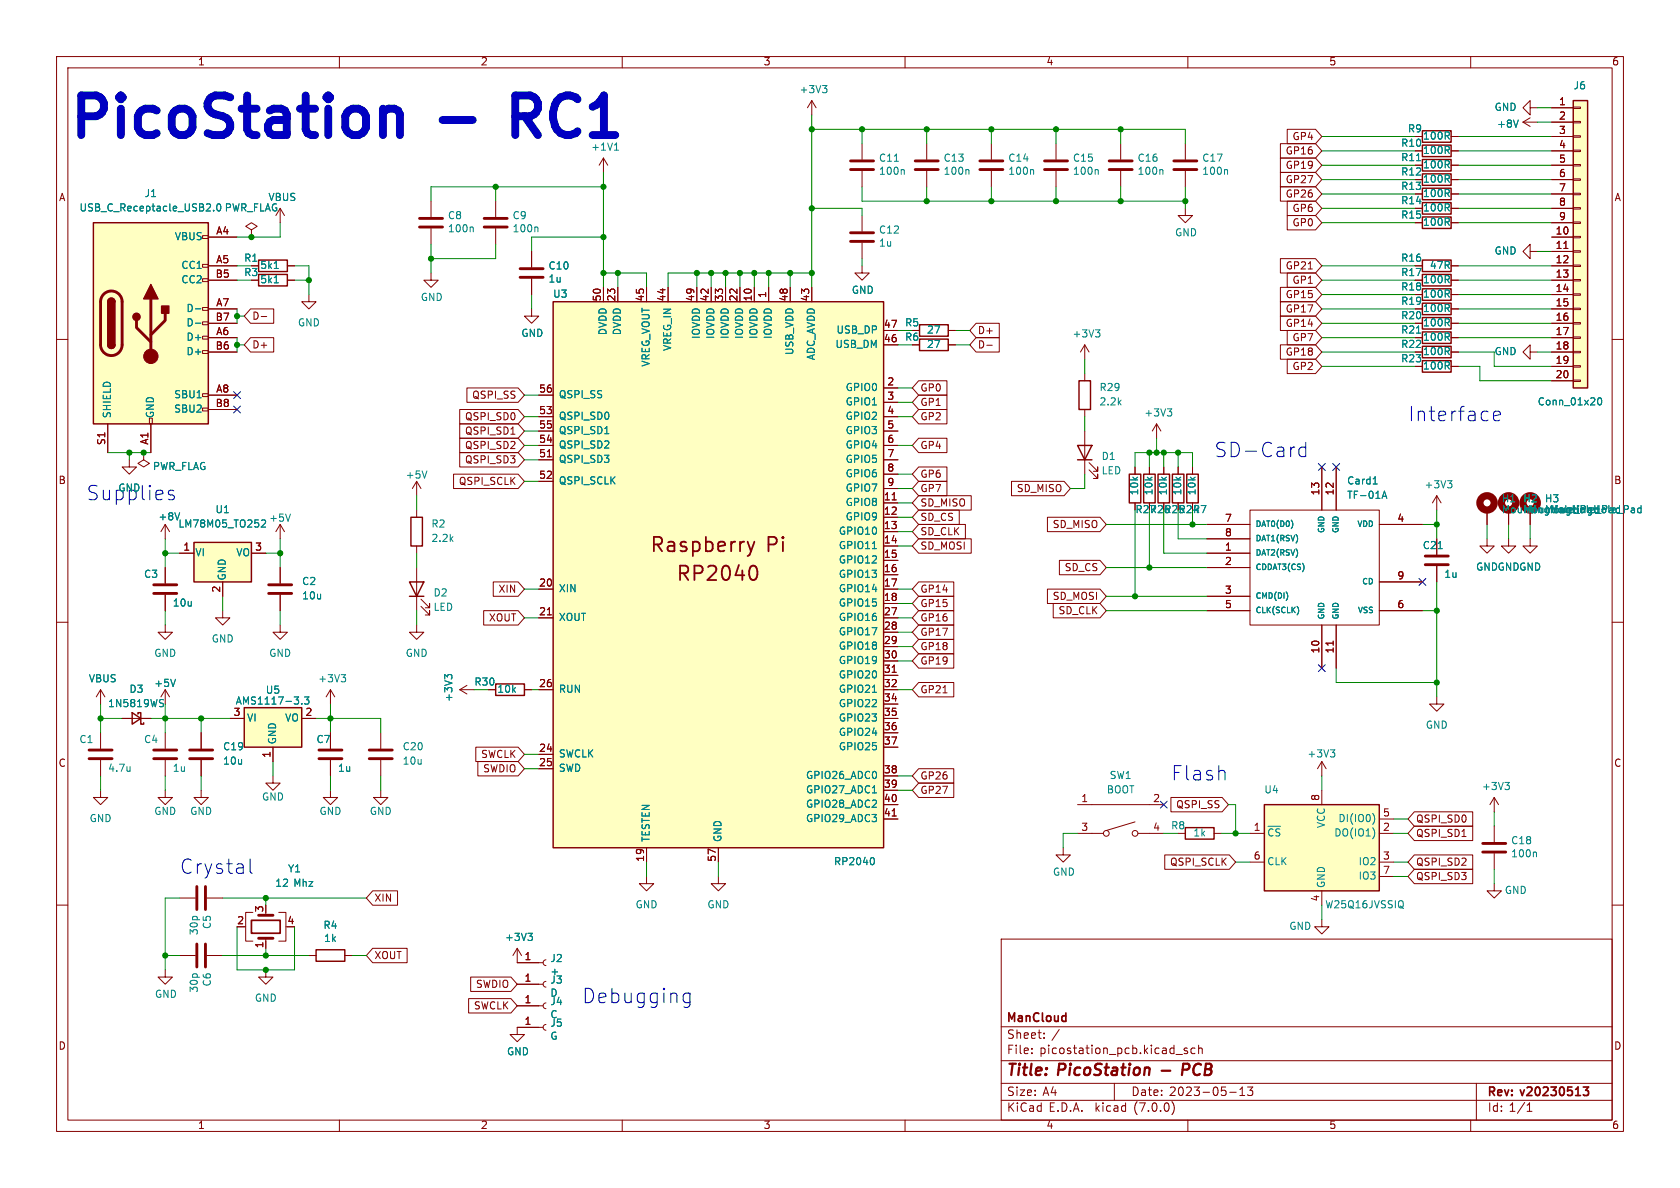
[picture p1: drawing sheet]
<svg xmlns="http://www.w3.org/2000/svg" width="297mm" height="210mm" viewBox="0 0 297 210" stroke-linecap="round" stroke-linejoin="round" font-family="sans-serif">
<path d="M0 0h297v210h-297z" fill="#fff" stroke="#fff" stroke-width=".18"/>
<g fill="none" stroke="#840000" stroke-width=".18">
<path d="M10 10h277v190h-277zM12 12h273v186h-273zM60 10v2M110 10v2M143.5 17.8v2.5M143.5 17.8l-.8 1.3M143.5 17.8l.8 1.3M160 10v2M210 10v2M260 10v2M270.5 19.1v-1.3l-1.3 1.3 1.3 1.2v-1.2h1.3M274.3 19.1h3.8"/>
<path d="M278.1 18.9h1.3v.3h-1.3zM50.3 38.1l-.8-1.3v2.6M76.2 35.6v2.8M87.6 35.6v2.8M106.7 27.9l-.8 1.3M106.7 27.9v2.6M106.7 27.9l.7 1.3M152.4 25.4v2.8M152.4 30.2v2.8M152.4 38.1v2.8M163.8 25.4v2.8M163.8 30.2v2.8"/>
<path d="M175.3 25.4v2.8M175.3 30.2v2.8M186.7 25.4v2.8M186.7 30.2v2.8M198.1 25.4v2.8M198.1 30.2v2.8M209.5 36.8v1.3h1.3l-1.3 1.3-1.2-1.3h1.2M209.5 25.4v2.8M209.5 30.2v2.8M226.4 25.4h6.2l1.1 1.3-1.1 1.2h-6.2zM226.4 33h6.2l1.1 1.3-1.1 1.3h-6.2zM226.4 27.9h6.2l1.1 1.3-1.1 1.3h-6.2z"/>
<path d="M226.4 30.5h6.2l1.1 1.3-1.1 1.2h-6.2zM227.6 35.6h5l1.1 1.2-1.1 1.3h-5zM227.6 22.9h5l1.1 1.2-1.1 1.3h-5zM227.6 38.1h5l1.1 1.3-1.1 1.2h-5zM250.2 39.4h1.3M250.2 26.7h1.3M250.2 29.2h1.3M250.2 31.8h1.3M250.2 34.3h1.3M250.2 36.8h1.3M256.5 39.4h1.3M256.5 24.1h1.3"/>
<path d="M256.5 26.7h1.3M256.5 29.2h1.3M256.5 31.8h1.3M256.5 34.3h1.3M256.5 36.8h1.3M269.2 21.6h2.6M269.2 21.6l1.3 .8M270.5 20.8l-1.3 .8M274.3 39.4h3.8M274.3 21.6h3.8M274.3 24.1h3.8M274.3 26.7h3.8"/>
<path d="M274.3 29.2h3.8M274.3 31.8h3.8M274.3 34.3h3.8M274.3 36.8h3.8M278.1 39.2h1.3v.3h-1.3zM278.1 36.7h1.3v.3h-1.3zM278.1 34.2h1.3v.2h-1.3zM278.1 31.6h1.3v.3h-1.3zM278.1 29.1h1.3v.2h-1.3zM278.1 26.5h1.3v.3h-1.3zM278.1 24h1.3v.3h-1.3zM278.1 21.5h1.3v.2h-1.3z"/>
<path d="M10 60h2M35.8 59.4h1v.5h-1zM35.8 56.9h1v.5h-1zM35.8 54.4h1v.5h-1zM35.8 49.3h1v.5h-1zM35.8 46.7h1v.5h-1zM35.8 41.7h1v.5h-1zM36.8 49.5h5.1M36.8 59.7h5.1M36.8 54.6h5.1M36.8 41.9h5.1M36.8 47h5.1"/>
<path d="M36.8 57.2h5.1M44.3 59.7h4.1v2.5h-4.1l-1.1-1.2zM44.3 54.6h4.1v2.6h-4.1l-1.1-1.3zM44.4 40.6l1.1-.6-1.1-.6-1 .6 1 .6v1.3M44.4 41.9h.1M44.4 47h1.3M46.2 56h.9M50.8 49.5h1.3M50.8 47h1.3M54.6 52.1v1.2h1.3l-1.3 1.3-1.3-1.3h1.3M76.2 48.3v1.2h1.3l-1.3 1.3-1.3-1.3h1.3M76.2 40.4v2.8"/>
<path d="M87.6 40.4v2.8M94 54.6v1.3h1.2l-1.2 1.3-1.3-1.3h1.3M94 44.5v2.7M94 49.3v2.8M106.7 50.8v2.5M109.2 50.8v2.5M114.3 50.8v2.5M118.1 50.8v2.5M123.2 50.8v2.5M125.7 50.8v2.5M128.3 50.8v2.5M130.8 50.8v2.5"/>
<path d="M133.3 50.8v2.5M135.9 50.8v2.5M139.7 50.8v2.5M143.5 50.8v2.5M152.4 47v1.3h1.3l-1.3 1.2-1.3-1.2h1.3M152.4 42.9v2.8M156.2 58.4h2.5M167.6 58.4h1.3M172.6 59.7h4.1v2.5h-4.1l-1.2-1.2zM172.6 57.1h4.1v2.6h-4.1l-1.2-1.3zM226.4 55.9h6.2l1.1 1.3-1.1 1.2h-6.2zM226.4 45.7h6.2l1.1 1.3-1.1 1.3h-6.2z"/>
<path d="M226.4 53.3h6.2l1.1 1.3-1.1 1.3h-6.2zM226.4 50.8h6.2l1.1 1.3-1.1 1.2h-6.2zM227.6 58.4h5l1.1 1.3-1.1 1.3h-5zM227.6 48.3h5l1.1 1.2-1.1 1.3h-5zM231.3 47.5h.7M250.2 49.5h1.3M250.2 59.7h1.3M250.2 52.1h1.3M250.2 54.6h1.3M250.2 47h1.3M250.2 57.2h1.3M256.5 49.5h1.3"/>
<path d="M256.5 59.7h1.3M256.5 52.1h1.3M256.5 54.6h1.3M256.5 47h1.3M256.5 57.2h1.3M270.5 44.5v-1.3l-1.3 1.3 1.3 1.2v-1.2h1.3M274.3 49.5h3.8M274.3 59.7h3.8M274.3 52.1h3.8M274.3 54.6h3.8M274.3 41.9h3.8M274.3 44.5h3.8"/>
<path d="M274.3 47h3.8M274.3 57.2h3.8M276.5 43.9h.7M278.1 59.6h1.3v.2h-1.3zM278.1 57h1.3v.3h-1.3zM278.1 54.5h1.3v.2h-1.3zM278.1 51.9h1.3v.3h-1.3zM278.1 49.4h1.3v.3h-1.3zM278.1 46.9h1.3v.2h-1.3zM278.1 44.3h1.3v.3h-1.3zM278.1 41.8h1.3v.2h-1.3zM285 60h2"/>
<path d="M19 74.9v5.1M26.4 73.9h.5v1h-.5zM26.7 74.9v5.1M35.8 72.1h1v.5h-1zM35.8 69.6h1v.5h-1zM35.8 62h1v.5h-1zM36.8 62.2h5.1M36.8 69.9h5.1M36.8 72.4h5.1M81.3 74.9h10.3l1.1 1.3-1.1 1.3h-10.3zM81.3 72.4h10.3l1.1 1.3-1.1 1.2h-10.3zM81.3 77.5h10.3l1.1 1.2-1.1 1.3h-10.3z"/>
<path d="M82.5 68.6h9.1l1.1 1.3-1.1 1.2h-9.1zM90.3 76.8h.7M95.2 73.7h2.6M95.2 76.2h2.6M95.2 78.7h2.6M95.2 69.9h2.6M156.2 68.6h2.5M156.2 71.1h2.5M156.2 73.7h2.5M156.2 61h2.5M156.2 76.2h2.5M156.2 78.7h2.5"/>
<path d="M162.4 67.3h5v2.6h-5l-1.1-1.3zM162.4 77.5h5v2.5h-5l-1.1-1.3zM162.4 72.4h5v2.5h-5l-1.1-1.2zM162.4 69.8h5v2.6h-5l-1.1-1.3zM167.6 61h1.3M174.5 61h.9M191.8 61v2.5M191.8 66v1.3M191.8 72.4v1.3M191.8 76.2v7.6M191.8 61l-.8 1.2M191.8 61l.7 1.2"/>
<path d="M204.5 74.9l-.8 1.3M204.5 74.9v2.6M204.5 74.9l.7 1.3M226.4 61h6.2l1.1 1.2-1.1 1.3h-6.2zM227.6 63.5h5l1.1 1.3-1.1 1.2h-5zM250.2 62.2h1.3M250.2 64.8h1.3M256.5 62.2h1.3M256.5 64.8h1.3M270.5 62.2v-1.2l-1.3 1.2 1.3 1.3v-1.3h1.3M274.3 62.2h3.8M274.3 64.8h3.8"/>
<path d="M274.3 67.3h3.8M278.1 67.2h1.3v.2h-1.3zM278.1 64.6h1.3v.3h-1.3zM278.1 62.1h1.3v.3h-1.3zM22.9 81.3v1.3h1.2l-1.2 1.2-1.3-1.2h1.3M25.4 80v1.3l1 .6-1 .7-1-.7 1-.6M25.4 80h.1M29.2 92.7v2.6M29.2 92.7l-.8 1.3M29.2 92.7l.8 1.3M31.7 97.8h2.6M44.4 97.8h2.6"/>
<path d="M49.5 92.7v2.6M49.5 92.7l-.7 1.3M49.5 92.7l.8 1.3M73.7 85.1v2.5M73.7 90.2v1.2M73.7 96.5v1.3M73.7 85.1l-.8 1.3M73.7 85.1l.7 1.3M80.2 83.8h11.4l1.1 1.3-1.1 1.3h-11.4zM81.3 80h10.3l1.1 1.3-1.1 1.3h-10.3zM95.2 81.3h2.6M95.2 85.1h2.6"/>
<path d="M96.8 80.7h.7M156.2 88.9h2.5M156.2 91.4h2.5M156.2 94h2.5M156.2 96.5h2.5M156.2 99.1h2.5M156.2 81.3h2.5M156.2 83.8h2.5M156.2 86.4h2.5M157.7 88.4h.7M162.4 85.1h5v2.5h-5l-1.1-1.2zM162.4 87.6h9.3v2.6h-9.3l-1.1-1.3z"/>
<path d="M162.4 90.2h7.2v2.5h-7.2l-1.1-1.3zM162.4 92.7h8.3v2.6h-8.3l-1.1-1.3zM162.4 82.5h5v2.6h-5l-1.1-1.3zM162.4 95.2h9.3v2.6h-9.3l-1.1-1.3zM178.8 85.1h9.3l1.1 1.3-1.1 1.2h-9.3zM185.2 91.4h9.3l1.1 1.3-1.1 1.3h-9.3zM187.3 99.1h7.2l1.1 1.2-1.1 1.3h-7.2zM192.5 83.1l1.6 1.5v-.8v.8h-.8M192.5 81.8l1.6 1.5v-.7v.7h-.8M200.7 82.6v1.2M200.7 88.9v1.3M203.2 82.6v1.2"/>
<path d="M203.2 88.9v1.3M205.7 82.6v1.2M205.7 88.9v1.3M208.3 82.6v1.2M208.3 88.9v1.3M210.8 82.6v1.2M210.8 88.9v1.3M213.4 97.8h7.6M213.4 92.7h7.6M213.4 95.3h7.6M221 90.2h22.8v20.3h-22.8zM233.7 82.6v7.6"/>
<path d="M236.2 82.6v7.6M243.8 92.7h7.7M254 87.6v2.6M254 95.3v2.7M254 87.6l-.8 1.3M254 87.6l.8 1.3M262.9 95.3v1.2h1.3l-1.3 1.3-1.3-1.3h1.3M262.9 90.2v2.5M266.7 95.3v1.2h1.3l-1.3 1.3-1.3-1.3h1.3M266.7 90.2v2.5M270.5 95.3v1.2h1.3l-1.3 1.3-1.3-1.3h1.3M270.5 90.2v2.5"/>
<path d="M10 110h2M29.2 110.5v1.3h1.3l-1.3 1.2-1.3-1.2h1.3M29.2 100.3v2.8M29.2 105.2v2.8M39.4 108v1.2h1.2l-1.2 1.3-1.3-1.3h1.3M39.4 102.9v2.5M49.5 110.5v1.3h1.3l-1.3 1.2-1.2-1.2h1.2M49.5 100.3v2.8M49.5 105.2v2.8M73.7 110.5v1.3h1.2l-1.2 1.2-1.3-1.2h1.3M73.7 100.3v7.7M74.4 107.2l1.5 1.5v-.7v.7h-.7"/>
<path d="M74.4 105.9l1.5 1.5v-.7v.7h-.7M85.5 107.9h6.1l1.1 1.3-1.1 1.3h-6.1zM87.2 102.9h4.4l1.1 1.2-1.1 1.3h-4.4zM95.2 104.1h2.6M95.2 109.2h2.6M96.8 108.7h.7M156.2 101.6h2.5M156.2 104.1h2.5M156.2 106.7h2.5M156.2 109.2h2.5M156.2 111.8h2.5M156.2 114.3h2.5"/>
<path d="M156.2 116.8h2.5M156.2 119.4h2.5M157.7 118.8h.7M162.4 102.9h6.2v2.5h-6.2l-1.1-1.3zM162.4 105.4h6.2v2.6h-6.2l-1.1-1.3zM162.4 107.9h6.2v2.6h-6.2l-1.1-1.3zM162.4 110.5h6.2v2.5h-6.2l-1.1-1.2zM162.4 115.6h6.2v2.5h-6.2l-1.1-1.3zM162.4 113h6.2v2.6h-6.2l-1.1-1.3zM185.2 104.1h9.3l1.1 1.3-1.1 1.3h-9.3zM186.2 106.7h8.3l1.1 1.3-1.1 1.2h-8.3zM213.4 100.3h7.6"/>
<path d="M213.4 105.4h7.6M213.4 108h7.6M233.7 110.5v7.6M235.7 113.3v.8M236.2 110.5v7.6M243.8 108h7.7M243.8 102.9h7.7M254 100.1v2.8M285 110h2M17.8 139.7v1.3h1.2l-1.2 1.2-1.3-1.2h1.3M17.8 121.9l-.8 1.3M17.8 121.9v2.6"/>
<path d="M17.8 129.5v2.8M17.8 134.4v2.8M17.8 121.9l.7 1.3M21.6 127h5.1M29.2 139.7v1.3h1.3l-1.3 1.2-1.3-1.2h1.3M29.2 121.9l-.8 1.3M29.2 121.9v2.6M29.2 129.5v2.8M29.2 134.4v2.8M29.2 121.9l.8 1.3M35.6 139.7v1.3h1.2l-1.2 1.2-1.3-1.2h1.3M35.6 129.5v2.8"/>
<path d="M35.6 134.4v2.8M40.6 127h2.6M48.3 137.2v1.2h1.2l-1.2 1.3-1.3-1.3h1.3M48.3 132.1v2.5M53.3 127h2.6M58.4 139.7v1.3h1.3l-1.3 1.2-1.3-1.2h1.3M58.4 121.9v2.6M58.4 129.5v2.8M58.4 134.4v2.8M58.4 121.9l-.7 1.3M58.4 121.9l.8 1.3M67.3 139.7v1.3h1.3l-1.3 1.2-1.3-1.2h1.3"/>
<path d="M67.3 129.5v2.8M67.3 134.4v2.8M81.3 121.9h2.5M81.3 121.9l1.2 .8M82.5 121.2l-1.2 .7M84.1 132.1h7.5l1.1 1.3-1.1 1.2h-7.5zM84.5 134.6h7.1l1.1 1.3-1.1 1.3h-7.1zM86.4 121.9h1.2M92.7 121.9h1.3M95.2 121.9h2.6M95.2 133.4h2.6M95.2 135.9h2.6"/>
<path d="M156.2 121.9h2.5M156.2 127h2.5M156.2 124.5h2.5M156.2 129.5h2.5M156.2 132.1h2.5M156.2 137.2h2.5M156.2 139.7h2.5M162.4 138.4h6.2v2.6h-6.2l-1.1-1.3zM162.4 135.9h6.2v2.5h-6.2l-1.1-1.2zM162.4 120.6h6.2v2.6h-6.2l-1.1-1.3zM233.7 134.6v2.6M233.7 139.7v2.5"/>
<path d="M233.7 134.6l-.8 1.3M233.7 134.6l.7 1.3M254 123.2v1.3h1.3l-1.3 1.2-1.3-1.2h1.3M10 160h2M31.7 158.8h2.8M36.6 158.8h2.8M65.9 157.5h4.4v2.5h-4.4l-1.1-1.2zM114.3 154.9v1.3h1.3l-1.3 1.3-1.3-1.3h1.3M114.3 149.9v2.5M127 154.9v1.3h1.3l-1.3 1.3-1.3-1.3h1.3M127 149.9v2.5M156.2 142.2h2.5"/>
<path d="M156.2 144.8h2.5M157.7 144.2h.7M188 149.9v1.2h1.2l-1.2 1.3-1.3-1.3h1.3M190.5 147.3h4.6M190.5 142.2h15.2M200.7 145.3l-5.1 1.5M201.2 147.3h4.5M205.9 151.1h11.4l1.1 1.3-1.1 1.3h-11.4zM207 141h9.1l1.1 1.2-1.1 1.3h-9.1zM214.6 147.3h1.3M221 147.3h2.5M221 152.4h2.5"/>
<path d="M233.7 157.5v2.5M243.8 147.3h2.6M243.8 144.8h2.6M243.8 152.4h2.6M243.8 154.9h2.6M250 146h10.4v2.6h-10.4l-1.1-1.3zM250 153.7h10.4v2.5h-10.4l-1.1-1.3zM250 151.1h10.4v2.6h-10.4l-1.1-1.3zM250 143.5h10.4v2.6h-10.4l-1.1-1.3zM264.2 156.2v1.3h1.2l-1.2 1.3-1.3-1.3h1.3M264.2 141v2.5M264.2 146.1v2.7"/>
<path d="M264.2 150.9v2.8M264.2 141l-.8 1.2M264.2 141l.7 1.2M285 160h2M29.2 171.5v1.2h1.3l-1.3 1.3-1.3-1.3h1.3M31.7 168.9h2.8M36.6 168.9h2.8M43.2 163.8h.2M44.7 161.3h-1.3v5.1h1.3M47 171.5v1.2h1.3l-1.3 1.3-1.3-1.3h1.3M47 165.9v1.7M49.3 161.3h1.2v5.1h-1.2"/>
<path d="M54.6 168.9h1.3M61 168.9h1.2M65.9 167.6h6.1v2.6h-6.1l-1.1-1.3zM82.8 176.5h7.5l1.1 1.3-1.1 1.3h-7.5zM83.2 172.7h7.1l1.1 1.3-1.1 1.3h-7.1zM91.4 167.6v2.6h4.6M91.4 174h4.6M91.4 177.8h4.6M91.4 167.6l-.7 1.3M91.4 167.6l.8 1.3M96.5 169.7l-.3 .1-.2 .4 .2 .3 .3 .2M96.5 173.5l-.3 .1-.2 .4 .2 .3 .3 .2"/>
<path d="M96.5 177.3l-.3 .1-.2 .4 .2 .4 .3 .1M177 166h108v32h-108zM233.7 162.6v1.2h1.2l-1.2 1.3-1.3-1.3h1.3M60 198v2M96 181.6h-4.6v1.3h1.3l-1.3 1.3-1.2-1.3h1.2M96.5 181.1l-.3 .1-.2 .4 .2 .4 .3 .1M110 198v2M160 198v2M177 194.5h108M177 191.5h108M177 187.5h108M177 181.5h108"/>
<path d="M182.4 186.1v.2M182.4 185.3v.2M184.6 183.4v.2M184.6 182.6v.2M197 191.5v3M207.2 194.8a1.74 1.74 0 0 1 0 2.2M207.9 186.4h1.1M209.9 185.3h-.4l-.2 .2 .1 .2 .5 .1v.4h-.6M210 198v2M211.3 185.3h-.5l-.3 .2v.5l.2 .2h.6M211.9 185.4l.2-.1h.4v1M211.9 184.8v1.5"/>
<path d="M217.4 193.1h1.1M219.2 193.7h.8M219.2 192.6l.4-.4v1.5M220.5 192.2h1l-.5 .5 .4 .2v.6l-.2 .2h-.4l-.3-.2M260 198v2M261 191.5v6.5M270 196.5h.8M270 195.4l.4-.4v1.5"/>
<circle cx="195.6" cy="147.3" r=".51"/>
<circle cx="200.7" cy="147.3" r=".51"/>
</g>
<path d="M44.4 162.7h5.1v2.3h-5.1zM279.9 192.2h.9l-.5 .5 .5 .2v.6l-.3 .2-.5-.1" fill="none" stroke="#840000" stroke-width=".3"/>
<path d="M205.4 189.3h1.5M209.1 189.1h.7M210 188h-.8l-.3 2" fill="none" stroke="#840000" stroke-width=".4"/>
<g fill="none" stroke="#840000" stroke-width=".25">
<path d="M278.1 17.8h2.6v50.8h-2.6zM16.5 39.4h20.3v35.5h-20.3zM251.5 38.4h5v2h-5zM251.5 28.2h5v2h-5zM251.5 23.1h5v2h-5zM251.5 33.3h5v2h-5zM251.5 30.7h5v2.1h-5zM251.5 25.7h5v2h-5zM251.5 35.8h5v2h-5zM19 53.3a.64 .64 0 0 1 .7-.6 .64 .64 0 0 1 .6 .6M45.7 48.5h5.1v2h-5.1zM45.7 46h5.1v2h-5.1z"/>
<path d="M97.8 53.3h58.4v96.6h-58.4zM162.6 57.4h5v2h-5zM162.6 59.9h5v2.1h-5zM251.5 58.7h5v2h-5zM251.5 48.5h5v2h-5zM251.5 51.1h5v2h-5zM251.5 53.6h5v2h-5zM251.5 46h5v2h-5zM251.5 56.1h5v2.1h-5zM19 61a.64 .64 0 0 0 .7 .6 .64 .64 0 0 0 .6-.6M190.5 78.7h2.5l-1.2 2.6zM190.8 67.3h2v5.1h-2z"/>
<path d="M251.5 61.2h5v2h-5zM251.5 63.8h5v2h-5zM34.3 95.9h10.1v7h-10.1zM72.6 91.4h2.1v5.1h-2.1zM190.5 81.3h2.5M199.6 83.8h2.1v5.1h-2.1zM202.2 83.8h2v5.1h-2zM204.7 83.8h2.1v5.1h-2.1zM207.3 83.8h2v5.1h-2zM209.8 83.8h2v5.1h-2zM72.4 102.9h2.5l-1.2 2.5zM72.4 105.4h2.5"/>
<path d="M23.4 126l1.5 1-1.5 1zM24.4 126.2v-.2h.5v2h.5v-.2M43.2 125.1h10.1v7h-10.1zM87.6 120.9h5.1v2h-5.1zM209.5 146.3h5.1v2h-5.1zM223.5 142.2h20.3v15.3h-20.3zM55.9 167.9h5.1v2h-5.1z"/>
</g>
<g fill="none" stroke="#008484" stroke-width=".18">
<path d="M145.4 15.1h.8l-.4 .5M145.9 15.6l.3 .2v.4l-.3 .2M37.8 37.2v.1M38.4 36.1l.2-.1a.68 .68 0 0 1 .5 .7 .68 .68 0 0 1-.5 .6l-.2-.1-.1-.4zM159.7 30l.2 .2v.6M171.1 30l.2 .2v.6M182.5 30l.2 .2v.6M194 30l.2 .2v.6M205.4 30l.2 .2v.6M216.8 30l.2 .2v.6M268.4 21.2l-.4 1.3M34.5 54.6h1"/>
<path d="M34.5 57.1h1M48.5 50h.7M48.5 47.5h.7M83.5 40.1l.2 .2v.7M94.9 40.1l.2 .2v.7M193.7 58.3h.7l-.4 .5M194.2 58.8l.2 .2v.3l-.2 .3M34.8 70.3h.8M206.4 72.3h.7l-.4 .5M206.9 72.8l.2 .2v.3l-.2 .2M282.6 70.4l.1-.1a.68 .68 0 0 1 .5 .7 .68 .68 0 0 1-.5 .6l-.1-.1-.2-.4zM31.8 90.6l-.5 1.3"/>
<path d="M46.2 92l.5-.1 .3 .4-.8 .9h.8M51.3 90.9l-.4 1.2M75.5 83.3l-.4 1.2M154.2 97h.8M242.8 85.6h.7M244.3 88.1l.4-1.3 .5 1.3M244.4 87.7h.7M255.9 85h.8l-.4 .5M256.4 85.5l.3 .2v.3l-.3 .2M288.5 89.8h.3l.2 .2v.6M289 90.6h-.5M289 90.1l-.5 .1"/>
<path d="M290.1 89.9l-.3-.1-.3 .2 .1 .6h.5M290.1 89.4v1.2M60.3 119.3h.8l-.4 .4M60.9 119.7l.2 .3v.3l-.2 .2M79.1 119.5l.2-.3h.4l.2 .3M79.1 119.7l-.5-.5v.8M28.4 124.3l.4 .1 .1 .3-.2 .2h-.3M28.4 123.7h.5M31 120.1l-.4 1.3M53.3 124.4v.1M53.8 123.2h.8l-.4 .5 .3 .1v.6l-.1 .1-.6-.1M154.2 122.4h.8"/>
<path d="M235.2 132.5h.8l-.4 .5M235.7 133l.3 .3v.3l-.3 .2M266.1 138.3h.7l-.4 .5M266.6 138.8l.2 .2v.3l-.2 .3M154.2 140.2h.8M154.3 151.6a.79 .79 0 0 1 0 1.3M224.2 146.1h2.2M225.1 146.6l-.3-.1-.3 .1-.2 .5M226.3 146.6l-.5-.1-.3 .4M242.7 143.9a1.49 1.49 0 0 1 0 1.8M242.9 146.7l.1 .5-.1 .7M248 159.4v.9"/>
<path d="M271.4 150.6l.2 .2v.7M93.3 165h.8l-.4 .5M93.9 165.5l.2 .2v.3l-.2 .3M248 160.5l.1 .1"/>
</g>
<g fill="none" stroke="#840000" stroke-width=".51">
<path d="M74.2 38.6h4M85.6 38.6h4.1M150.4 30h4M150.4 28.4h4M161.8 30h4.1M161.8 28.4h4.1M173.2 30h4.1M173.2 28.4h4.1M184.7 30h4M184.7 28.4h4M196.1 30h4.1M196.1 28.4h4.1"/>
<path d="M207.5 30h4.1M207.5 28.4h4.1M18.3 52a1.91 1.91 0 0 1 2.1-.4 1.91 1.91 0 0 1 1.2 1.7v7.7a1.91 1.91 0 0 1-1.9 1.9 1.91 1.91 0 0 1-1.9-1.9v-7.8l.2-.7zM24.1 56.6v1.3l2.6 2.6M26.7 52.8v10.2M29.2 55.4v1.2l-2.5 2.6M74.2 40.1h4M85.6 40.1h4.1M91.9 49h4.1M91.9 47.5h4.1M150.4 42.7h4M150.4 41.1h4"/>
<path d="M252 99.8h4M252 98.3h4M27.2 104.9h4M27.2 103.4h4M47.5 104.9h4.1M47.5 103.4h4.1M15.7 134.1h4.1M15.7 132.6h4.1M27.2 134.1h4M27.2 132.6h4M33.5 134.1h4.1M33.5 132.6h4.1"/>
<path d="M56.4 134.1h4.1M56.4 132.6h4.1M65.3 134.1h4M65.3 132.6h4M34.8 156.7v4.1M36.3 156.7v4.1M262.1 150.6h4.1M262.1 149.1h4.1M34.8 166.9v4M36.3 166.9v4M45.7 165.9h2.6M45.7 161.8h2.6"/>
</g>
<g fill="none" stroke="#840000" stroke-width="1.3">
<circle cx="262.9" cy="88.9" r="1.27"/>
<circle cx="266.7" cy="88.9" r="1.27"/>
<circle cx="270.5" cy="88.9" r="1.27"/>
</g>
<g fill="#ffffc2" stroke="#ffffc2" stroke-width=".18">
<path d="M34.3 95.9h10.1v7h-10.1z"/>
<path d="M278.1 17.8h2.6v50.8h-2.6z"/>
<path d="M43.2 125.1h10.1v7h-10.1z"/>
<path d="M97.8 53.3h58.4v96.6h-58.4z"/>
<path d="M16.5 39.4h20.3v35.5h-20.3z"/>
<path d="M223.5 142.2h20.3v15.3h-20.3z"/>
</g>
<path d="M132.2 95.8l.6 1.7M132.8 97.5l-.3 .6-.3 .2M133.3 100a1.49 1.49 0 0 1 .5 2l-.5 .5M133.4 95.8l-.6 1.7" fill="none" stroke="#840000" stroke-width=".32"/>
<g fill="#840000" stroke="#840000" stroke-width=".25">
<path d="M19 61h1.3a.64 .64 0 0 1-.6 .6 .64 .64 0 0 1-.7-.6z"/>
<path d="M19 53.3h1.3v7.7h-1.3z"/>
<path d="M19.2 52.9a.64 .64 0 0 1 .7-.1 .64 .64 0 0 1 .4 .5h-1.3z"/>
<path d="M26.7 50.3l1.2 2.5h-2.5z"/>
<path d="M28.6 54.1h1.2v1.3h-1.2z"/>
<circle cx="24.1" cy="56" r=".63"/>
</g>
<circle cx="26.7" cy="63" r="1.27" fill="#840000" stroke="#840000" stroke-width=".18"/>
<path d="M230.8 78.2v2.5M230.8 79.2l-.7-.2-.5 .5v.7l.3 .4 .2 .1 .7-.1M264 73.5l1.2-.2-.1-.5-.7-.1-.4 .3v1l.2 .3 .2 .1 .7-.1M29.9 87.4l.8 .2 .1 .4-.3 .3-.7-.1M29.9 86.8l.2-.1 .6 .1M44.2 151.8v2.2l.4 .4M121 177.1l.3 .1 .7-.1M121 175.7l.3-.1 .7 .1M122 175.6v2a.69 .69 0 0 1-1.1 .4" fill="none" stroke="#0000c2" stroke-width=".18"/>
<path d="M68.7 19.2h1l.7 .3 .3 .7v3.7" fill="none" stroke="#0000c2" stroke-width="1.4"/>
<g fill="none" stroke="#008400" stroke-width=".18">
<path d="M271.8 19.1h2.5M49.5 39.4v2.5h-7.6M87.6 33v2.6M106.7 30.5v20.3M106.7 33h-30.5v2.6M143.5 36.8h8.9v1.3M143.5 20.3v30.5M143.5 22.9h66v2.5M152.4 22.9v2.5M152.4 33v2.6h57.1M163.8 22.9v2.5M163.8 33v2.6"/>
<path d="M175.3 22.9v2.5M175.3 33v2.6M186.7 22.9v2.5M186.7 33v2.6M198.1 22.9v2.5M198.1 33v2.6M209.5 33v3.8M233.7 36.8h16.5M233.7 39.4h16.5M233.7 31.8h16.5M233.7 26.7h16.5M233.7 24.1h16.5"/>
<path d="M233.7 34.3h16.5M233.7 29.2h16.5M257.8 36.8h16.5M257.8 39.4h16.5M257.8 31.8h16.5M257.8 26.7h16.5M257.8 24.1h16.5M257.8 34.3h16.5M257.8 29.2h16.5M271.8 21.6h2.5M41.9 54.6v2.6M41.9 59.7v2.5"/>
<path d="M41.9 47h2.5M41.9 49.5h2.5M41.9 55.9h1.3M52.1 47h2.5v5.1M52.1 49.5h2.5M76.2 43.2v5.1M87.6 43.2v2.5h-11.4M94 52.1v2.5M106.7 48.3h7.6v2.5M106.7 41.9h-12.7v2.6M109.2 48.3v2.5M123.2 48.3v2.5"/>
<path d="M125.7 48.3v2.5M128.3 48.3v2.5M130.8 48.3v2.5M133.3 48.3v2.5M135.9 48.3v2.5M139.7 48.3v2.5M143.5 48.3h-25.4v2.5M152.4 45.7v1.3M158.7 58.4h2.6M168.9 58.4h2.5M233.7 52.1h16.5M233.7 54.6h16.5"/>
<path d="M233.7 57.2h16.5M233.7 59.7h16.5M233.7 47h16.5M233.7 49.5h16.5M257.8 52.1h16.5M257.8 54.6h16.5M257.8 57.2h16.5M257.8 59.7h16.5M257.8 47h16.5M257.8 49.5h16.5M271.8 44.5h2.5M41.9 61h1.3"/>
<path d="M92.7 78.7h2.5M92.7 76.2h2.5M92.7 69.9h2.5M92.7 73.7h2.5M158.7 61h2.6M158.7 78.7h2.6M158.7 73.7h2.6M158.7 68.6h2.6M158.7 71.1h2.6M168.9 61h2.5M191.8 63.5v2.5M191.8 73.7v2.5"/>
<path d="M204.5 77.5v2.5M233.7 62.2h16.5M233.7 64.8h16.5M257.8 62.2h6.4v2.6h10.1M257.8 64.8h3.8v2.5h12.7M271.8 62.2h2.5M19 80h7.7M22.9 80v1.3M29.2 95.3v5M29.2 97.8h2.5M47 97.8h2.5M49.5 95.3v5"/>
<path d="M73.7 87.6v2.6M73.7 97.8v2.5M92.7 81.3h2.5M92.7 85.1h2.5M158.7 83.8h2.6M158.7 86.4h2.6M158.7 88.9h2.6M158.7 91.4h2.6M158.7 94h2.6M158.7 96.5h2.6M191.8 83.8v2.6h-2.6M195.6 92.7h17.8"/>
<path d="M200.7 82.6v-2.6h10.1v2.6M200.7 90.2v15.2M203.2 80v2.6M203.2 90.2v10.1M205.7 90.2v7.6h7.7M205.7 80v2.6M208.3 80v2.6M208.3 90.2v5.1h5.1M210.8 90.2v2.5M251.5 92.7h2.5M254 90.2v5.1M262.9 92.7v2.6"/>
<path d="M266.7 92.7v2.6M270.5 92.7v2.6M29.2 108v2.5M39.4 105.4v2.6M49.5 108v2.5M73.7 108v2.5M92.7 104.1h2.5M92.7 109.2h2.5M158.7 104.1h2.6M158.7 109.2h2.6M158.7 106.7h2.6M158.7 116.8h2.6"/>
<path d="M158.7 111.8h2.6M158.7 114.3h2.6M195.6 108h17.8M195.6 105.4h17.8M195.6 100.3h17.8M236.2 118.1v2.6h17.8M251.5 108h2.5M254 102.9v20.3M17.8 127h3.8M17.8 124.5v5M17.8 137.2v2.5M26.7 127h13.9"/>
<path d="M29.2 124.5v5M29.2 137.2v2.5M35.6 127v2.5M35.6 137.2v2.5M48.3 134.6v2.6M55.9 127h11.4v2.5M58.4 124.5v5M58.4 137.2v2.5M67.3 137.2v2.5M92.7 133.4h2.5M92.7 135.9h2.5M94 121.9h1.2"/>
<path d="M158.7 121.9h2.6M158.7 137.2h2.6M158.7 139.7h2.6M233.7 137.2v2.5M31.7 158.8h-2.5v12.7M39.4 158.8h25.4M47 158.8v1.2M114.3 152.4v2.5M127 152.4v2.5M190.5 147.3h-2.5v2.6M205.7 147.3h2.6M215.9 147.3h5.1"/>
<path d="M217.2 142.2h1.2v5.1M218.4 152.4h2.6M246.4 147.3h2.5M246.4 152.4h2.5M246.4 154.9h2.5M246.4 144.8h2.5M264.2 143.5v2.6M264.2 153.7v2.5M29.2 168.9h2.5M39.4 168.9h15.2M41.9 163.8v7.7h10.2v-7.7M47 167.6v1.3"/>
<path d="M62.2 168.9h2.6M233.7 160v2.6"/>
</g>
<g fill="none" stroke="#000084" stroke-width=".18">
<path d="M41.3 71.8l1.2 1.2M41.3 69.2l1.2 1.3M42.5 71.8l-1.2 1.2M42.5 69.2l-1.2 1.3M233.1 81.9l1.2 1.3M234.3 81.9l-1.2 1.3M235.6 81.9l1.2 1.3M236.8 81.9l-1.2 1.3M233.1 117.5l1.2 1.2M234.3 117.5l-1.2 1.2M250.9 102.3l1.2 1.2M252.1 102.3l-1.2 1.2"/>
<path d="M205.1 141.6l1.2 1.2M206.3 141.6l-1.2 1.2"/>
</g>
<g fill="#008400" stroke="#008400" stroke-width=".18">
<circle cx="130.8" cy="48.3" r=".46"/>
<circle cx="125.7" cy="48.3" r=".46"/>
<circle cx="128.3" cy="48.3" r=".46"/>
<circle cx="109.2" cy="48.3" r=".46"/>
<circle cx="135.9" cy="48.3" r=".46"/>
<circle cx="133.3" cy="48.3" r=".46"/>
<circle cx="123.2" cy="48.3" r=".46"/>
<circle cx="106.7" cy="33" r=".46"/>
<circle cx="106.7" cy="41.9" r=".46"/>
<circle cx="106.7" cy="48.3" r=".46"/>
<circle cx="87.6" cy="33" r=".46"/>
<circle cx="22.9" cy="80" r=".46"/>
<circle cx="25.4" cy="80" r=".46"/>
<circle cx="76.2" cy="45.7" r=".46"/>
<circle cx="41.9" cy="55.9" r=".46"/>
<circle cx="41.9" cy="61" r=".46"/>
<circle cx="54.6" cy="49.5" r=".46"/>
<circle cx="44.4" cy="41.9" r=".46"/>
<circle cx="47" cy="168.9" r=".46"/>
<circle cx="17.8" cy="127" r=".46"/>
<circle cx="47" cy="171.5" r=".46"/>
<circle cx="47" cy="158.8" r=".46"/>
<circle cx="29.2" cy="168.9" r=".46"/>
<circle cx="58.4" cy="127" r=".46"/>
<circle cx="29.2" cy="127" r=".46"/>
<circle cx="35.6" cy="127" r=".46"/>
<circle cx="49.5" cy="97.8" r=".46"/>
<circle cx="29.2" cy="97.8" r=".46"/>
<circle cx="143.5" cy="22.9" r=".46"/>
<circle cx="186.7" cy="22.9" r=".46"/>
<circle cx="198.1" cy="22.9" r=".46"/>
<circle cx="163.8" cy="22.9" r=".46"/>
<circle cx="175.3" cy="22.9" r=".46"/>
<circle cx="175.3" cy="35.6" r=".46"/>
<circle cx="139.7" cy="48.3" r=".46"/>
<circle cx="163.8" cy="35.6" r=".46"/>
<circle cx="152.4" cy="22.9" r=".46"/>
<circle cx="143.5" cy="36.8" r=".46"/>
<circle cx="208.3" cy="80" r=".46"/>
<circle cx="210.8" cy="92.7" r=".46"/>
<circle cx="203.2" cy="80" r=".46"/>
<circle cx="205.7" cy="80" r=".46"/>
<circle cx="204.5" cy="80" r=".46"/>
<circle cx="209.5" cy="35.6" r=".46"/>
<circle cx="254" cy="92.7" r=".46"/>
<circle cx="254" cy="120.7" r=".46"/>
<circle cx="254" cy="108" r=".46"/>
<circle cx="143.5" cy="48.3" r=".46"/>
<circle cx="198.1" cy="35.6" r=".46"/>
<circle cx="186.7" cy="35.6" r=".46"/>
<circle cx="203.2" cy="100.3" r=".46"/>
<circle cx="200.7" cy="105.4" r=".46"/>
<circle cx="218.4" cy="147.3" r=".46"/>
</g>
<g font-size="9.7" fill="#0000c2">
<text x="12.7" y="25.4">PicoStation</text>
<text x="78.7" y="25.4">-</text>
<text x="93.6" y="25.4">RC1</text>
</g>
<g font-size="3.5" fill="#0000c2">
<text x="248.9" y="74.9">Interface</text>
<text x="214.6" y="81.3">SD-Card</text>
<text x="15.2" y="88.9">Supplies</text>
<text x="207" y="138.4">Flash</text>
<text x="31.7" y="154.9">Crystal</text>
<text x="102.9" y="177.8">Debugging</text>
</g>
<g font-size="3.5" fill="#840000">
<text x="114.8" y="98.2">Raspberry</text>
<text x="135.4" y="98.2">Pi</text>
<text x="119.5" y="103.3">RP2040</text>
</g>
<g font-size="2.8" fill="#840000">
<text x="178" y="190.8">Title:</text>
<text x="187.1" y="190.8">PicoStation</text>
<text x="210.3" y="190.8">PCB</text>
</g>
<g font-size="2.1" fill="#840000">
<text x="178" y="183.9">Sheet:</text>
<text x="178" y="181.1">ManCloud</text>
<text x="185.9" y="183.9">/</text>
<text x="178" y="186.6">File:</text>
<text x="183.8" y="186.6">picostation_pcb.kicad_sch</text>
<text x="178" y="196.8">KiCad</text>
<text x="178" y="194">Size:</text>
<text x="184.3" y="194">A4</text>
<text x="185.4" y="196.8">E.D.A.</text>
<text x="193.7" y="196.8">kicad</text>
<text x="200" y="194">Date:</text>
<text x="200.6" y="196.8">(7.0.0)</text>
<text x="206.7" y="194">2023-05-13</text>
<text x="263" y="194.2">Rev:</text>
<text x="263" y="196.8">Id: 1/1</text>
<text x="269" y="194.2">v20230513</text>
</g>
<g font-size="1.8" fill="#840000">
<text x="35" y="11.8">1</text>
<text x="85" y="11.8">2</text>
<text x="135" y="11.8">3</text>
<text x="185" y="11.8">4</text>
<text x="235" y="11.8">5</text>
<text x="285" y="11.8">6</text>
<text x="248.8" y="23.7">R9</text>
<text x="275.6" y="18.8">1</text>
<text x="275.6" y="21.3">2</text>
<text x="275.6" y="23.9">3</text>
<text x="227.2" y="27.6">GP16</text>
<text x="228.4" y="25">GP4</text>
<text x="275.6" y="26.4">4</text>
<text x="275.6" y="29">5</text>
<text x="10.4" y="35.8">A</text>
<text x="227.2" y="35.2">GP26</text>
<text x="227.2" y="30.1">GP19</text>
<text x="227.2" y="32.7">GP27</text>
<text x="275.6" y="31.5">6</text>
<text x="275.6" y="34">7</text>
<text x="285.4" y="35.8">A</text>
<text x="38.2" y="41.7">A4</text>
<text x="228.4" y="37.7">GP6</text>
<text x="228.4" y="40.3">GP0</text>
<text x="275" y="41.7">10</text>
<text x="275.6" y="36.6">8</text>
<text x="275.6" y="39.1">9</text>
<text x="38.2" y="46.7">A5</text>
<text x="227.2" y="47.9">GP21</text>
<text x="275" y="44.2">11</text>
<text x="275" y="46.7">12</text>
<text x="38.1" y="49.3">B5</text>
<text x="43.1" y="49.1">R3</text>
<text x="106.4" y="53.3" transform="rotate(-90 106.4 53.3)">50</text>
<text x="109" y="53.3" transform="rotate(-90 109 53.3)">23</text>
<text x="114" y="53.3" transform="rotate(-90 114 53.3)">45</text>
<text x="117.9" y="53.3" transform="rotate(-90 117.9 53.3)">44</text>
<text x="122.9" y="53.3" transform="rotate(-90 122.9 53.3)">49</text>
<text x="125.5" y="53.3" transform="rotate(-90 125.5 53.3)">42</text>
<text x="128" y="53.3" transform="rotate(-90 128 53.3)">33</text>
<text x="130.6" y="53.3" transform="rotate(-90 130.6 53.3)">22</text>
<text x="133.1" y="53.3" transform="rotate(-90 133.1 53.3)">10</text>
<text x="135.6" y="52.7" transform="rotate(-90 135.6 52.7)">1</text>
<text x="139.4" y="53.3" transform="rotate(-90 139.4 53.3)">48</text>
<text x="143.3" y="53.3" transform="rotate(-90 143.3 53.3)">43</text>
<text x="227.2" y="53">GP15</text>
<text x="228.4" y="50.4">GP1</text>
<text x="275" y="49.3">13</text>
<text x="275" y="51.8">14</text>
<text x="38.1" y="56.9">B7</text>
<text x="38.2" y="59.4">A6</text>
<text x="38.2" y="54.4">A7</text>
<text x="44.6" y="56.8">D-</text>
<text x="156.2" y="58.2">47</text>
<text x="159.9" y="58">R5</text>
<text x="172.9" y="59.3">D+</text>
<text x="227.2" y="58.1">GP14</text>
<text x="227.2" y="55.5">GP17</text>
<text x="275" y="54.4">15</text>
<text x="275" y="56.9">16</text>
<text x="275" y="59.4">17</text>
<text x="38.1" y="62">B6</text>
<text x="44.6" y="61.9">D+</text>
<text x="156.2" y="60.7">46</text>
<text x="159.9" y="60.5">R6</text>
<text x="172.9" y="61.9">D-</text>
<text x="227.2" y="63.1">GP18</text>
<text x="228.4" y="65.7">GP2</text>
<text x="228.4" y="60.6">GP7</text>
<text x="275" y="62">18</text>
<text x="275" y="64.5">19</text>
<text x="38.2" y="69.6">A8</text>
<text x="83.4" y="70.8">QSPI_SS</text>
<text x="95.2" y="69.6">56</text>
<text x="156.8" y="68.3">2</text>
<text x="156.8" y="70.9">3</text>
<text x="162.7" y="69.5">GP0</text>
<text x="275" y="67.1">20</text>
<text x="38.1" y="72.1">B8</text>
<text x="82.1" y="77.1">QSPI_SD1</text>
<text x="82.1" y="74.6">QSPI_SD0</text>
<text x="95.2" y="73.4">53</text>
<text x="95.2" y="75.9">55</text>
<text x="156.8" y="73.4">4</text>
<text x="156.8" y="75.9">5</text>
<text x="162.7" y="74.6">GP2</text>
<text x="162.7" y="72">GP1</text>
<text x="18.8" y="78.7" transform="rotate(-90 18.8 78.7)">S1</text>
<text x="26.4" y="78.7" transform="rotate(-90 26.4 78.7)">A1</text>
<text x="82.1" y="82.2">QSPI_SD3</text>
<text x="82.1" y="79.7">QSPI_SD2</text>
<text x="95.2" y="81">51</text>
<text x="95.2" y="78.5">54</text>
<text x="156.8" y="78.5">6</text>
<text x="156.8" y="81">7</text>
<text x="156.8" y="83.6">8</text>
<text x="162.7" y="79.7">GP4</text>
<text x="10.3" y="85.8">B</text>
<text x="81" y="86">QSPI_SCLK</text>
<text x="95.2" y="84.8">52</text>
<text x="156.2" y="88.6">11</text>
<text x="156.8" y="86.1">9</text>
<text x="162.7" y="87.3">GP7</text>
<text x="162.7" y="89.8">SD_MISO</text>
<text x="162.7" y="84.7">GP6</text>
<text x="179.6" y="87.3">SD_MISO</text>
<text x="233.4" y="87.6" transform="rotate(-90 233.4 87.6)">13</text>
<text x="236" y="87.6" transform="rotate(-90 236 87.6)">12</text>
<text x="285.3" y="85.8">B</text>
<text x="156.2" y="91.2">12</text>
<text x="156.2" y="93.7">13</text>
<text x="162.7" y="92.4">SD_CS</text>
<text x="162.7" y="94.9">SD_CLK</text>
<text x="186" y="93.6">SD_MISO</text>
<text x="216.5" y="92.5">7</text>
<text x="216.5" y="95">8</text>
<text x="247" y="92.5">4</text>
<text x="32.4" y="97.5">1</text>
<text x="45.1" y="97.5">3</text>
<text x="156.2" y="96.3">14</text>
<text x="156.2" y="98.8">15</text>
<text x="156.2" y="101.3">16</text>
<text x="162.7" y="97.4">SD_MOSI</text>
<text x="188.1" y="101.2">SD_CS</text>
<text x="216.5" y="97.5">1</text>
<text x="216.5" y="100.1">2</text>
<text x="39.1" y="104.8" transform="rotate(-90 39.1 104.8)">2</text>
<text x="88" y="105.1">XIN</text>
<text x="95.2" y="103.9">20</text>
<text x="156.2" y="103.9">17</text>
<text x="156.2" y="106.4">18</text>
<text x="162.7" y="105.1">GP14</text>
<text x="162.7" y="107.6">GP15</text>
<text x="186" y="106.3">SD_MOSI</text>
<text x="216.5" y="105.2">3</text>
<text x="216.5" y="107.7">5</text>
<text x="247" y="107.7">6</text>
<text x="247" y="102.6">9</text>
<text x="86.3" y="110.1">XOUT</text>
<text x="95.2" y="109">21</text>
<text x="156.2" y="109">27</text>
<text x="156.2" y="111.5">28</text>
<text x="162.7" y="110.1">GP16</text>
<text x="162.7" y="112.7">GP17</text>
<text x="187" y="108.9">SD_CLK</text>
<text x="156.2" y="114">29</text>
<text x="156.2" y="116.6">30</text>
<text x="156.2" y="119.1">31</text>
<text x="162.7" y="117.8">GP19</text>
<text x="162.7" y="115.2">GP18</text>
<text x="233.4" y="115.6" transform="rotate(-90 233.4 115.6)">10</text>
<text x="236" y="115.6" transform="rotate(-90 236 115.6)">11</text>
<text x="95.2" y="121.7">26</text>
<text x="156.2" y="121.7">32</text>
<text x="156.2" y="124.2">34</text>
<text x="162.7" y="122.8">GP21</text>
<text x="41.2" y="126.7">3</text>
<text x="53.9" y="126.7">2</text>
<text x="156.2" y="126.7">35</text>
<text x="156.2" y="129.3">36</text>
<text x="156.2" y="131.8">37</text>
<text x="10.3" y="135.8">C</text>
<text x="48" y="134" transform="rotate(-90 48 134)">1</text>
<text x="84.9" y="134.3">SWCLK</text>
<text x="85.3" y="136.8">SWDIO</text>
<text x="95.2" y="133.1">24</text>
<text x="95.2" y="135.6">25</text>
<text x="156.2" y="136.9">38</text>
<text x="285.3" y="135.8">C</text>
<text x="156.2" y="139.4">39</text>
<text x="156.2" y="142">40</text>
<text x="162.7" y="140.6">GP27</text>
<text x="162.7" y="138.1">GP26</text>
<text x="191.1" y="142">1</text>
<text x="203.8" y="142">2</text>
<text x="207.8" y="143.2">QSPI_SS</text>
<text x="233.4" y="141.6" transform="rotate(-90 233.4 141.6)">8</text>
<text x="156.2" y="144.5">41</text>
<text x="191.1" y="147.1">3</text>
<text x="203.8" y="147.1">4</text>
<text x="221.6" y="147.1">1</text>
<text x="244.4" y="147.1">2</text>
<text x="244.4" y="144.5">5</text>
<text x="250.3" y="148.2">QSPI_SD1</text>
<text x="250.3" y="145.7">QSPI_SD0</text>
<text x="114" y="152.4" transform="rotate(-90 114 152.4)">19</text>
<text x="126.7" y="152.4" transform="rotate(-90 126.7 152.4)">57</text>
<text x="206.7" y="153.3">QSPI_SCLK</text>
<text x="221.6" y="152.1">6</text>
<text x="244.4" y="152.1">3</text>
<text x="244.4" y="154.7">7</text>
<text x="250.3" y="155.9">QSPI_SD3</text>
<text x="250.3" y="153.3">QSPI_SD2</text>
<text x="46.7" y="161.3" transform="rotate(-90 46.7 161.3)">3</text>
<text x="66.2" y="159.7">XIN</text>
<text x="233.4" y="159.4" transform="rotate(-90 233.4 159.4)">4</text>
<text x="41.9" y="163.6">2</text>
<text x="46.7" y="167.7" transform="rotate(-90 46.7 167.7)">1</text>
<text x="50.8" y="163.6">4</text>
<text x="66.2" y="169.8">XOUT</text>
<text x="92.7" y="169.9">1</text>
<text x="92.7" y="173.7">1</text>
<text x="83.7" y="178.7">SWCLK</text>
<text x="84" y="174.9">SWDIO</text>
<text x="92.7" y="177.5">1</text>
<text x="10.3" y="185.8">D</text>
<text x="92.7" y="181.4">1</text>
<text x="285.3" y="185.8">D</text>
<text x="35" y="199.8">1</text>
<text x="85" y="199.8">2</text>
<text x="135" y="199.8">3</text>
<text x="185" y="199.8">4</text>
<text x="235" y="199.8">5</text>
<text x="285" y="199.8">6</text>
</g>
<g font-size="1.8" fill="#008484">
<text x="141.3" y="16.8">+3V3</text>
<text x="278.1" y="16.1">J6</text>
<text x="264.2" y="19.9">GND</text>
<text x="264.6" y="22.8">+8V</text>
<text x="104.5" y="26.9">+1V1</text>
<text x="155.3" y="28.9">C11</text>
<text x="166.8" y="28.9">C13</text>
<text x="178.2" y="28.9">C14</text>
<text x="189.6" y="28.9">C15</text>
<text x="201" y="28.9">C16</text>
<text x="212.5" y="28.9">C17</text>
<text x="247.6" y="28.8">R11</text>
<text x="247.6" y="26.2">R10</text>
<text x="251.5" y="25">100R</text>
<text x="251.5" y="27.5">100R</text>
<text x="25.5" y="35.1">J1</text>
<text x="47.4" y="35.8">VBUS</text>
<text x="155.3" y="31.2">100n</text>
<text x="166.8" y="31.2">100n</text>
<text x="178.2" y="31.2">100n</text>
<text x="189.6" y="31.2">100n</text>
<text x="201" y="31.2">100n</text>
<text x="212.5" y="31.2">100n</text>
<text x="247.6" y="33.8">R13</text>
<text x="247.6" y="31.3">R12</text>
<text x="251.5" y="30">100R</text>
<text x="251.5" y="35.1">100R</text>
<text x="251.5" y="32.6">100R</text>
<text x="14" y="37.7">USB_C_Receptacle_USB2.0</text>
<text x="39.7" y="37.7">PWR_FLAG</text>
<text x="79.1" y="39">C8</text>
<text x="79.1" y="41.3">100n</text>
<text x="90.6" y="39">C9</text>
<text x="90.6" y="41.3">100n</text>
<text x="155.3" y="41.6">C12</text>
<text x="247.6" y="38.9">R15</text>
<text x="247.6" y="36.4">R14</text>
<text x="251.5" y="40.2">100R</text>
<text x="251.5" y="37.7">100R</text>
<text x="30.8" y="42.7">VBUS</text>
<text x="31.9" y="47.8">CC1</text>
<text x="43.1" y="46.5">R1</text>
<text x="45.9" y="47.8">5k1</text>
<text x="96.9" y="47.9">C10</text>
<text x="155.3" y="43.9">1u</text>
<text x="207.7" y="42">GND</text>
<text x="247.6" y="46.5">R16</text>
<text x="252.7" y="47.8">47R</text>
<text x="264.2" y="45.3">GND</text>
<text x="31.9" y="50.4">CC2</text>
<text x="45.9" y="50.4">5k1</text>
<text x="74.3" y="53.5">GND</text>
<text x="96.9" y="50.2">1u</text>
<text x="97.7" y="52.9">U3</text>
<text x="150.5" y="52.2">GND</text>
<text x="247.6" y="49.1">R17</text>
<text x="247.6" y="51.6">R18</text>
<text x="251.5" y="50.4">100R</text>
<text x="251.5" y="52.9">100R</text>
<text x="32.8" y="55.4">D-</text>
<text x="32.8" y="58">D-</text>
<text x="52.6" y="58">GND</text>
<text x="92.1" y="59.8">GND</text>
<text x="107.5" y="59.4" transform="rotate(-90 107.5 59.4)">DVDD</text>
<text x="110" y="59.4" transform="rotate(-90 110 59.4)">DVDD</text>
<text x="147.7" y="59.2">USB_DP</text>
<text x="163.8" y="59.2">27</text>
<text x="189.5" y="59.9">+3V3</text>
<text x="247.6" y="59.2">R21</text>
<text x="247.6" y="54.2">R19</text>
<text x="247.6" y="56.7">R20</text>
<text x="251.5" y="55.4">100R</text>
<text x="251.5" y="58">100R</text>
<text x="32.8" y="60.5">D+</text>
<text x="32.8" y="63.1">D+</text>
<text x="115.1" y="64.9" transform="rotate(-90 115.1 64.9)">VREG_VOUT</text>
<text x="118.9" y="62.2" transform="rotate(-90 118.9 62.2)">VREG_IN</text>
<text x="124" y="60" transform="rotate(-90 124 60)">IOVDD</text>
<text x="126.6" y="60" transform="rotate(-90 126.6 60)">IOVDD</text>
<text x="129.1" y="60" transform="rotate(-90 129.1 60)">IOVDD</text>
<text x="131.6" y="60" transform="rotate(-90 131.6 60)">IOVDD</text>
<text x="134.2" y="60" transform="rotate(-90 134.2 60)">IOVDD</text>
<text x="136.7" y="60" transform="rotate(-90 136.7 60)">IOVDD</text>
<text x="140.5" y="62.9" transform="rotate(-90 140.5 62.9)">USB_VDD</text>
<text x="144.3" y="63.8" transform="rotate(-90 144.3 63.8)">ADC_AVDD</text>
<text x="147.6" y="61.8">USB_DM</text>
<text x="163.8" y="61.8">27</text>
<text x="247.6" y="61.8">R22</text>
<text x="247.6" y="64.3">R23</text>
<text x="251.5" y="60.5">100R</text>
<text x="251.5" y="63.1">100R</text>
<text x="251.5" y="65.6">100R</text>
<text x="264.2" y="63.1">GND</text>
<text x="30.7" y="70.7">SBU1</text>
<text x="98.8" y="70.7">QSPI_SS</text>
<text x="149.4" y="69.4">GPIO0</text>
<text x="149.4" y="71.9">GPIO1</text>
<text x="194.3" y="69.4">R29</text>
<text x="194.3" y="71.9">2.2k</text>
<text x="271.8" y="71.9">Conn_01x20</text>
<text x="19.9" y="73.9" transform="rotate(-90 19.9 73.9)">SHIELD</text>
<text x="27.5" y="73.9" transform="rotate(-90 27.5 73.9)">GND</text>
<text x="30.7" y="73.2">SBU2</text>
<text x="98.8" y="74.5">QSPI_SD0</text>
<text x="98.8" y="77">QSPI_SD1</text>
<text x="149.4" y="74.5">GPIO2</text>
<text x="149.4" y="77">GPIO3</text>
<text x="202.2" y="73.9">+3V3</text>
<text x="27" y="83.4">PWR_FLAG</text>
<text x="98.8" y="82.1">QSPI_SD3</text>
<text x="98.8" y="79.6">QSPI_SD2</text>
<text x="149.4" y="79.6">GPIO4</text>
<text x="149.4" y="82.1">GPIO5</text>
<text x="194.7" y="81.6">D1</text>
<text x="20.9" y="87.2">GND</text>
<text x="71.7" y="84.9">+5V</text>
<text x="98.8" y="85.9">QSPI_SCLK</text>
<text x="149.4" y="89.7">GPIO8</text>
<text x="149.4" y="84.6">GPIO6</text>
<text x="149.4" y="87.2">GPIO7</text>
<text x="194.7" y="84.1">LED</text>
<text x="201.5" y="87.6" transform="rotate(-90 201.5 87.6)">10k</text>
<text x="204" y="87.6" transform="rotate(-90 204 87.6)">10k</text>
<text x="206.6" y="87.6" transform="rotate(-90 206.6 87.6)">10k</text>
<text x="209.1" y="87.6" transform="rotate(-90 209.1 87.6)">10k</text>
<text x="211.6" y="87.6" transform="rotate(-90 211.6 87.6)">10k</text>
<text x="238.1" y="85.9">Card1</text>
<text x="238.1" y="88.5">TF-01A</text>
<text x="251.8" y="86.6">+3V3</text>
<text x="265.4" y="89.1">H1</text>
<text x="269.2" y="89.1">H2</text>
<text x="273.1" y="89.1">H3</text>
<text x="27.9" y="92.3">+8V</text>
<text x="31.5" y="93.5">LM78M05_TO252</text>
<text x="38" y="91">U1</text>
<text x="47.5" y="92.5">+5V</text>
<text x="76.2" y="93.5">R2</text>
<text x="148.2" y="94.8">GPIO10</text>
<text x="149.4" y="92.3">GPIO9</text>
<text x="200.7" y="91">R27R26R25R24R7</text>
<text x="265.4" y="91">MountingHole_Pad</text>
<text x="273.1" y="91">MountingHole_Pad</text>
<text x="34.5" y="98.6">VI</text>
<text x="41.6" y="98.6">VO</text>
<text x="76.2" y="96.1">2.2k</text>
<text x="148.2" y="97.3">GPIO11</text>
<text x="148.2" y="99.9">GPIO12</text>
<text x="251.5" y="97.3">C21</text>
<text x="260.9" y="101.2">GNDGNDGND</text>
<text x="25.4" y="102.4">C3</text>
<text x="30.5" y="107.5">10u</text>
<text x="40.2" y="102.6" transform="rotate(-90 40.2 102.6)">GND</text>
<text x="53.3" y="103.7">C2</text>
<text x="53.3" y="106.2">10u</text>
<text x="76.6" y="105.7">D2</text>
<text x="98.8" y="105">XIN</text>
<text x="148.2" y="102.4">GPIO13</text>
<text x="148.2" y="105">GPIO14</text>
<text x="148.2" y="107.5">GPIO15</text>
<text x="255.3" y="102.4">1u</text>
<text x="37.4" y="113.9">GND</text>
<text x="76.6" y="108.3">LED</text>
<text x="98.8" y="110">XOUT</text>
<text x="148.2" y="110">GPIO16</text>
<text x="148.2" y="112.6">GPIO17</text>
<text x="27.2" y="116.4">GND</text>
<text x="47.5" y="116.4">GND</text>
<text x="71.7" y="116.4">GND</text>
<text x="148.2" y="115.1">GPIO18</text>
<text x="148.2" y="117.7">GPIO19</text>
<text x="15.6" y="120.9">VBUS</text>
<text x="19" y="125.3">1N5819WS</text>
<text x="22.8" y="122.7">D3</text>
<text x="27.2" y="121.7">+5V</text>
<text x="41.6" y="124.8">AMS1117-3.3</text>
<text x="46.9" y="122.9">U5</text>
<text x="56.2" y="120.9">+3V3</text>
<text x="80.3" y="124.1" transform="rotate(-90 80.3 124.1)">+3V3</text>
<text x="83.8" y="121.5">R30</text>
<text x="87.9" y="122.7">10k</text>
<text x="98.8" y="122.7">RUN</text>
<text x="148.2" y="120.2">GPIO20</text>
<text x="148.2" y="122.7">GPIO21</text>
<text x="148.2" y="125.3">GPIO22</text>
<text x="14" y="131.6">C1</text>
<text x="25.4" y="131.6">C4</text>
<text x="43.7" y="127.8">VI</text>
<text x="49.1" y="131.6" transform="rotate(-90 49.1 131.6)">GND</text>
<text x="50.3" y="127.8">VO</text>
<text x="55.9" y="131.6">C7</text>
<text x="148.2" y="127.8">GPIO23</text>
<text x="148.2" y="130.4">GPIO24</text>
<text x="252" y="129.1">GND</text>
<text x="19.1" y="136.7">4.7u</text>
<text x="30.5" y="136.7">1u</text>
<text x="39.4" y="132.9">C19</text>
<text x="39.4" y="135.4">10u</text>
<text x="59.7" y="136.7">1u</text>
<text x="71.1" y="132.9">C20</text>
<text x="71.1" y="135.4">10u</text>
<text x="98.8" y="134.2">SWCLK</text>
<text x="98.8" y="136.7">SWD</text>
<text x="142.4" y="138">GPIO26_ADC0</text>
<text x="148.2" y="132.9">GPIO25</text>
<text x="196.1" y="138">SW1</text>
<text x="231.1" y="134.2">+3V3</text>
<text x="46.3" y="141.8">GND</text>
<text x="142.4" y="140.5">GPIO27_ADC1</text>
<text x="142.4" y="143.1">GPIO28_ADC2</text>
<text x="195.6" y="140.5">BOOT</text>
<text x="223.5" y="140.5">U4</text>
<text x="261.9" y="139.9">+3V3</text>
<text x="15.8" y="145.6">GND</text>
<text x="27.2" y="144.3">GND</text>
<text x="33.6" y="144.3">GND</text>
<text x="56.4" y="144.3">GND</text>
<text x="65.3" y="144.3">GND</text>
<text x="115.1" y="148.8" transform="rotate(-90 115.1 148.8)">TESTEN</text>
<text x="127.8" y="148.8" transform="rotate(-90 127.8 148.8)">GND</text>
<text x="142.4" y="145.6">GPIO29_ADC3</text>
<text x="207" y="146.9">R8</text>
<text x="210.9" y="148.1">1k</text>
<text x="224" y="148.8">~{CS}</text>
<text x="234.5" y="146.5" transform="rotate(-90 234.5 146.5)">VCC</text>
<text x="235.8" y="148.1">DO(IO1)</text>
<text x="236.5" y="145.6">DI(IO0)</text>
<text x="267.1" y="149.5">C18</text>
<text x="50.9" y="154.5">Y1</text>
<text x="147.4" y="153.2">RP2040</text>
<text x="186.1" y="155.1">GND</text>
<text x="224" y="153.2">CLK</text>
<text x="240.1" y="153.2">IO2</text>
<text x="240.1" y="155.8">IO3</text>
<text x="267.1" y="151.8">100n</text>
<text x="48.6" y="157">12</text>
<text x="51.9" y="157">Mhz</text>
<text x="112.3" y="160.8">GND</text>
<text x="125" y="160.8">GND</text>
<text x="234.2" y="160.8">W25Q16JVSSIQ</text>
<text x="234.5" y="157" transform="rotate(-90 234.5 157)">GND</text>
<text x="266" y="158.3">GND</text>
<text x="35.2" y="165.4" transform="rotate(-90 35.2 165.4)">30p</text>
<text x="37.6" y="164.3" transform="rotate(-90 37.6 164.3)">C5</text>
<text x="57.1" y="164.5">R4</text>
<text x="57.2" y="166.8">1k</text>
<text x="89.2" y="166.6">+3V3</text>
<text x="227.9" y="164.7">GND</text>
<text x="97.2" y="170.3">J2</text>
<text x="97.2" y="172.7">+</text>
<text x="27.3" y="176.7">GND</text>
<text x="35.2" y="175.5" transform="rotate(-90 35.2 175.5)">30p</text>
<text x="37.6" y="174.4" transform="rotate(-90 37.6 174.4)">C6</text>
<text x="45" y="177.4">GND</text>
<text x="97.2" y="174.2">J3</text>
<text x="97.2" y="176.5">D</text>
<text x="97.2" y="178">J4</text>
<text x="97.2" y="180.3">C</text>
<text x="97.2" y="181.8">J5</text>
<text x="97.2" y="184.1">G</text>
<text x="89.6" y="186.8">GND</text>
</g>
<g font-size="1.4" fill="#008484">
<text x="222" y="93.4">DAT0(D0)</text>
<text x="222" y="95.9">DAT1(RSV)</text>
<text x="234.4" y="94.4" transform="rotate(-90 234.4 94.4)">GND</text>
<text x="236.9" y="94.4" transform="rotate(-90 236.9 94.4)">GND</text>
<text x="239.8" y="93.4">VDD</text>
<text x="222" y="98.5">DAT2(RSV)</text>
<text x="222" y="101">CDDAT3(CS)</text>
<text x="222" y="106.1">CMD(DI)</text>
<text x="240.7" y="103.6">CD</text>
<text x="222" y="108.6">CLK(SCLK)</text>
<text x="234.4" y="109.5" transform="rotate(-90 234.4 109.5)">GND</text>
<text x="236.9" y="109.5" transform="rotate(-90 236.9 109.5)">GND</text>
<text x="239.9" y="108.6">VSS</text>
</g>
</svg>
